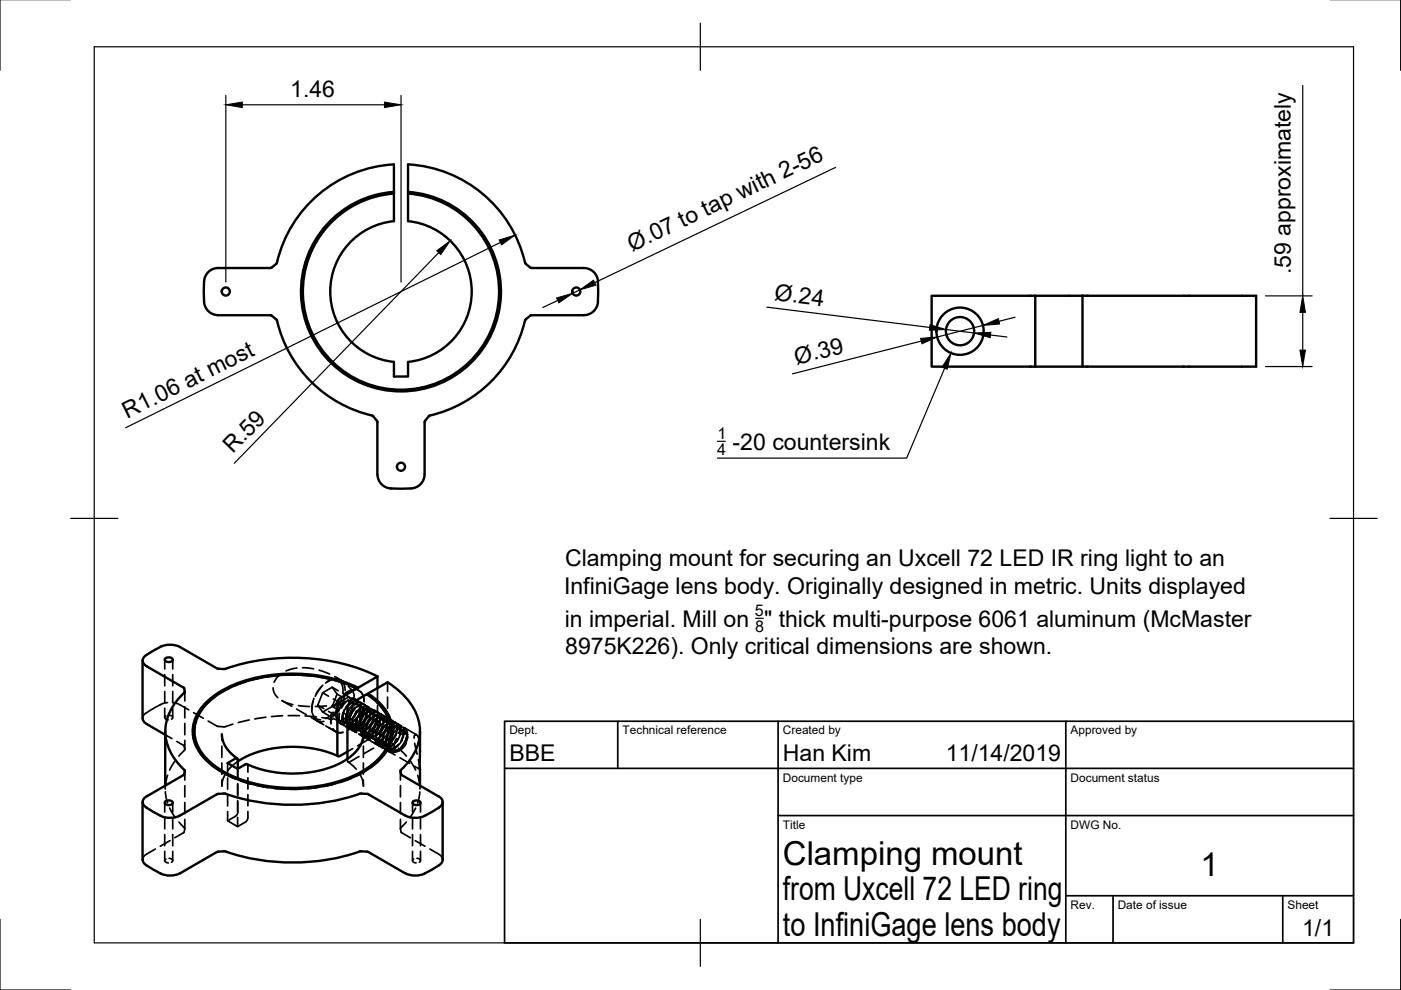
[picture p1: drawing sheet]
<svg xmlns="http://www.w3.org/2000/svg" width="297mm" height="210mm" viewBox="0 0 297 210" stroke-linecap="round" stroke-linejoin="round" font-family="sans-serif">
<!-- layer: Visible -->
<g fill="none" stroke="#000" stroke-width=".51">
<path d="M83.5 40.7a21.2 21.2 0 0 0-16.6 32.1 21.2 21.2 0 0 0 36.2 0 21.2 21.2 0 0 0-16.6-32.1M83.5 40.7v6.1a15.1 15.1 0 0 0-13.5 15 15.1 15.1 0 0 0 13.5 15v3h3v-3a15.1 15.1 0 0 0 13.5-15 15.1 15.1 0 0 0-13.5-15v-11.9a27.3 27.3 0 0 1 25 21.1M83.5 40.7v-5.8a27.3 27.3 0 0 0-24.9 21.1l-1.3 .8h-11.1a2.99 2.99 0 0 0-2.9 2.9l-.1 2.1a4.5 4.5 0 0 0 1.2 4.4l1.2 .5 .7 .1h11.2l1 .9a31 31 0 0 0 5.7 11.3 28.2 28.2 0 0 0 15 9.3l.7 .9M86.5 41a20.8 20.8 0 0 1 16.3 31.6 20.8 20.8 0 0 1-35.6 0 20.8 20.8 0 0 1 16.3-31.6M111.5 56l1.2 .8h11.1M123.8 56.8a2.99 2.99 0 0 1 3 2.9v2.1a4.8 4.8 0 0 1-.7 4 2.99 2.99 0 0 1-2.3 1M111.5 67.7a27.8 27.8 0 0 1-20.6 20.6l-.9 1.2v11.1M123.8 66.8h-11.1l-1.2 .9M197.5 62.7h22v15h-22zM219.5 62.7h10M219.5 77.7h10M229.5 62.7h36.8v15h-36.8z"/>
<path d="M79.9 89.2l.1 .3M80 89.5v11.1M80 100.6a2.99 2.99 0 0 0 2.9 3h4.3M90 100.6a2.99 2.99 0 0 1-2.8 3M34.1 137.1a4.7 4.7 0 0 1 4.1 .1l7.8 4.5M34.1 137.1l-2.6 1.5a1.62 1.62 0 0 0-1.1 1.9l.7 .8 8 4.6M35 139.7l.8-.3a.62 .62 0 0 1 .8 .7l-.8 .3a.62 .62 0 0 1-.8-.7zM30.2 140.1v12.2M30.2 152.3a1.49 1.49 0 0 0 .9 1.2l3.9 2.3M35 155.1v11.5M39.1 146l.1 .6a11.8 11.8 0 0 0-4.1 9.7 13.4 13.4 0 0 0 4.1 7.1M46 141.7l.3 .1a4.7 4.7 0 0 0 3.2-.6 43.4 43.4 0 0 1 30.6 2.2"/>
<path d="M47 155.7l.3 1.5 .5 1.1 1 1.2 1.5 1.3M75.7 146a33.1 33.1 0 0 0-27.5 .1 12.7 12.7 0 0 0-6.7 6.9 8.2 8.2 0 0 0 3.2 8.7 27.3 27.3 0 0 0 17.9 5.4 27.6 27.6 0 0 0 16.4-5 8.4 8.4 0 0 0 3.3-9.8 11.3 11.3 0 0 0-4.5-5.1M75.9 145.8a33.7 33.7 0 0 0-27.9 .1 12.9 12.9 0 0 0-6.8 7.1 8.4 8.4 0 0 0 3.2 8.8 27.8 27.8 0 0 0 18.2 5.5 28.1 28.1 0 0 0 16.7-5.1 8.5 8.5 0 0 0 3.4-9.9 11.5 11.5 0 0 0-4.6-5.3M77 155.7l-.1 1.2-.5 1.1-.9 1.3-1.2 1.2-1.2 .8-2 1-2.3 .8-2 .5-3.7 .4-4.3-.2-3.7-.8-2.8-1h-.3l-1.6 1-2.1-1.2 1.6-1a.33 .33 0 0 1 .4 0 .33 .33 0 0 1 .1 .4v1.8M77.8 147.2l-3.7 2.1-.4 .7v10.9M77.9 147.3l.1-.3 4.2-2.3a13.7 13.7 0 0 1 6.7 9 10.8 10.8 0 0 1-3.9 9.6M80 143.4l-4.1 2.4-.1 .2h-.2l-3.6 2.1-.4 .4-.1 .4v11.1a.33 .33 0 0 0 .2 .3 .33 .33 0 0 0 .4 0l1.6-.9M80 143.4v2.5M89 155.1v8v-.4M30.2 170v12.3M35 170l.8-.3a.62 .62 0 0 1 .8 .7l-.8 .3a.62 .62 0 0 1-.8-.7zM39.2 163.5l-.3 .8-7.8 4.5a1.25 1.25 0 0 0-.9 1.2 1.25 1.25 0 0 0 .8 1.2l3.1 1.8"/>
<path d="M46 168.4l-7.8 4.5a4.7 4.7 0 0 1-4.1 .1M46.3 168.3a4.3 4.3 0 0 1 3.1 .5 45.2 45.2 0 0 0 27.2-.6l1.2 .1M46.3 168.3l-.3 .1M71.7 160.3l-2.6-1-3.1-.7-2.4-.2h-3.1l-2.4 .2-3.1 .7-2.6 1-2 1.2M84.9 163.5l.3 .8 7.8 4.5a1.25 1.25 0 0 1 .9 1.2 1.25 1.25 0 0 1-.8 1.2 16 16 0 0 1-4.2 2.1l-.6 .1a4.5 4.5 0 0 1-2.4-.5l-8.1-4.6M85 163.3l-.1 .1M87.5 170l.8-.3a.62 .62 0 0 1 .8 .7l-.8 .3a.62 .62 0 0 1-.8-.7zM89 163.1v3.5M93.9 170v12.3a2.46 2.46 0 0 1-1.8 1.8 6.9 6.9 0 0 1-5.1 1.4l-1.1-.3-8.1-4.6a4.3 4.3 0 0 0-3.1 .4 45.2 45.2 0 0 1-27.2-.5l-1.5 .1M30.2 182.3a2.46 2.46 0 0 0 1.8 1.8l2.1 1.1M46 180.7l-7.8 4.4a4.7 4.7 0 0 1-4.1 .1"/>
<circle cx="47.9" cy="61.8" r=".86"/>
<circle cx="122.2" cy="61.8" r=".86"/>
<circle cx="203.5" cy="70.2" r="3"/>
<circle cx="203.6" cy="70.2" r="5"/>
<circle cx="85" cy="99" r=".86"/>
</g>
<!-- layer: Hidden -->
<g fill="none" stroke="#000" stroke-width=".36">
<path d="M34.9 139.9v2M36.6 139.9v2M34.9 143v2.4M34.9 146.6v2.4M34.9 150.2v1.9M35 155.8l1.5 .8M35.2 151.8a.43 .43 0 0 0-.2 .5 .43 .43 0 0 0 .5 .3h.2M35.5 149h-.3a13.1 13.1 0 0 0-4.8 2.8l-.2 .5M35.9 151.7a.51 .51 0 0 1 .5 .1 .51 .51 0 0 1 .1 .6l-.1 .1M36.6 143v2.4M36.6 146.6v2.4M36.6 150.2v1.9"/>
<path d="M36.7 149l1.1 .3 2.2 1.2M37.5 157.2l1.5 .9 .2 .8M39.2 158.9l-1.3 1.4M39.2 146.7v1.9M39.2 149.8v2.4M39.2 153.4v2.4M39.2 157v1.9M40.9 155.1v.1M41 156.4l.7 2.2M41 151.1l2.1 1.2M41.5 153.3l-.3 1.8M42.4 159.6l1.5 1.8"/>
<path d="M43.1 150.1l-1.2 2M44.1 152.9l2.1 1.1 1.5 .1 1.7-.6M45.7 147.7l-1.8 1.5M47 155.7v1.3M47 158.2v2.4M48.8 145.9l-2.1 1.1M52.1 144.6l-2.3 .8M52.8 152.6l-2.3 .6M55.6 143.7l-2.4 .5M56.4 152.1l-2.4 .3M57.9 145.8l.2 1.1 .8 1M59.1 143.2l-2.4 .3"/>
<path d="M59.6 142.8l-1 1-.5 .9M59.8 148.5l2 1.2M59.9 148.6l2.2 .8M59.9 151.8l-2.3 .1M61.1 151.7h2.4M62.7 143.1l-2.4 .1M62.9 150.3l2 1.2M62.9 141.6l-2.3 .7M63.3 149.6l2.3 .2M63.9 143.2l2.3 .2M64.1 141.6l2.4 .2M64.7 151.8l2.4 .2"/>
<path d="M66 152.1l2 1.2M66.3 151.3l.3 .6a1.61 1.61 0 0 0 1.3 .7M66.4 148.8l-.2 .9v1.4M66.6 148.1l-.4 1.1-.1 1.3M66.6 152.2l.4 .5 .6 .3 1.1-.1M67.1 152.8l1.5 .9M67.4 149.5l1.2 .7M67.4 143.5l2.3 .5M67.6 142.1l2.3 .8M68.2 145.6l-1.4 2M68.2 152.1l2.4 .4M68.4 146.9l2-1.2 1.1 1.5-1.1 2.6-2 1.2-1-1.5z"/>
<path d="M68.4 151l1.3 .7M68.4 146.9l1.3 .7M68.4 145.3l-1.3 1.8M69.1 153.9l2.1 1.2-1.5-.8M69.2 149.7l-2.4 .1M69.6 144.4l-.2 .1M70.4 151.1l-.2 .9v1.4M70.4 149.8l1.3 .7M70.4 145.7l1.3 .7M70.6 154.6l.1 .1a1.86 1.86 0 0 0 2 .6M70.7 152.3l1.2 .7M70.8 151l-.8 .8-1 .6"/>
<path d="M70.9 144.3l2.3 .7M70.9 151.6l1 1.4M71 143.5l1.9 1.3M71.2 143.9l-1 .2-1.2 .7M71.3 143.7l1.9 1.1M71.4 144.2l-1-.1-1.1 .5M71.5 147.2l1.2 .7M71.5 150.8l-1.7 1.7M71.5 152a1.23 1.23 0 0 0 1.6 1.5M71.8 152.8l2.3 .5M71.9 148.9l-1 2.7-1.2-.8M72 151.2l-.1 1.4 .5 .9"/>
<path d="M72.2 144.1l1.4 .9M72.2 153.4l2.1 1.2M72.2 147.9l-1.4 2.1M72.3 144.8l.4 .9v1.3M72.3 144.3l.6 .7 .3 1.4M72.5 148.1l-1 2M72.7 151.9l.2 .9a1 1 0 0 0 1.1 .6M72.7 151.1l1.3 .7-2.1 1.2M72.7 147l1.3 .8 1 1.4M72.7 151.1l-.2 1.1 .2 1.3M72.7 149.1l-2.3 .5M73 150.8l-.4 1.3 .1 1.1"/>
<path d="M73 150.4l-.4 1.3 .2 1M73 147.6l-.8 2.2M73 147.1l1.2-.7 1-.2-1 .2zM73.2 148.7l-1 1.1-.4 1M73.2 153.2l.1 .1M73.2 154h.1M73.5 153.2l.1 .2a1.37 1.37 0 0 0 1.9 0M73.5 153.9l.3 .4 .6 .3 1.2-.2M73.7 153.2a1.23 1.23 0 0 0 1.5 1.5M73.7 151.2l-.3 1.3 .3 .9M73.7 148.5l1.3 .7-1 2.6M73.8 150.8l-.5 1.2-.1 1"/>
<path d="M73.9 148.4l.2 .7 .4-.3M73.9 145.5l.8 1 .4 1M73.9 153.6l.1 .1M73.9 154.4l.1 .1M74 153.8v.1a1.3 1.3 0 0 0 1.7 1M74 147.8l-2.1 1.1-1.2-.7M74 153.5l.2 .7 .3 .5 .9 .3M74.1 152.5v.9a1.07 1.07 0 0 0 1.1 .8M74.1 150.5l-.5 .9-.3 1.3M74.1 149.1l-.4 .4M74.2 149.2l-.6 .5-.6 1M74.3 148.1a1.25 1.25 0 0 1 1.5 1.5"/>
<path d="M74.3 145.3l1.9 1.2-1.5-.9M74.3 145.4l1.4 .7M74.4 149.9l-.6 .8-.5 1.3M74.5 148.8l-1.2 1.3M74.5 148.8l-.8-.3-.7 .7-.6 .9M74.6 154l.1 .1M74.6 154.8l.1 .1M74.7 153.3v.8a1.39 1.39 0 0 0 .9 1.2M74.8 158.7l-1.1 .7M74.8 153v1.2l.5 1M74.8 153.2v.4a1.09 1.09 0 0 0 1.4 1M75 150.4l-.7 1.1-.3 1.1"/>
<path d="M75 150.6l-.7 1.3-.2 .9M75.1 151.8l-.4 1.2 .2 1M75.1 147.5l-.2 .6-1 .7M75.2 153.7l2.2 .8M75.3 149.9l-.9 1.1-.5 1M75.3 150.2l-.7 1-.4 1.1M75.3 154.5h.1M75.4 155.2v.1M75.4 149.3h.1a1.06 1.06 0 0 1 .7 1.7v.1M75.5 152.5l-.9 .8-1.1 .5M75.5 148.5l-1 .3-.9 1M75.5 152.9l-.2 1.1 .3 1.2"/>
<path d="M75.5 153.2l-.8 .9-.9 .7M75.6 150.8l-.8 1.4-.6 .7M75.6 153.5l-1.2 .6h-1M75.6 152.1l-1 1-.9 .3M75.6 154.5l.3 .3 .5 .2 .7-.1 .6-.4M75.7 153.2l-1.1 .8-1 .1a1.56 1.56 0 0 0 2.2 0M75.7 152.6l-.3 1.2 .1 1.1M75.8 152.5l-.3 1.5 .4 .7M75.8 149.6h.2a1.08 1.08 0 0 1 1.8 .5M75.9 149.8l.3-.1a.99 .99 0 0 1 .8 1.5M75.9 149.4h.1M76 148.6l-.8-.4 2.2 1.3"/>
<path d="M76 154.9h.1M76.1 149.7l-.9 .5-.8 1.1M76.1 155.6v.1M76.2 153.8v.6a1.06 1.06 0 0 0 1.2 1M76.2 149.5l.6-.2 .5 .1 .4 .4 .2 .7M76.3 149.7l-.3-.3-.6-.1-.5 .3-.6 .5M76.3 150.3l-.8 .9-.6 1M76.3 150.9l-.5 1.1-.7 .9M76.3 146.6l.6 .8 .3 1.4M76.4 149.3a1.23 1.23 0 0 1 1.5 1.5M76.4 155.6l.4 .4 .5 .2 1.2-.2M76.4 149.2l.1 1.1-.4 1.2"/>
<path d="M76.4 155.8l1.2 .7M76.4 151.2l-.5 .7-.4 1.4M76.6 149l-.7-.1-.4 .1-1 .8M76.6 152.5l-.4 1.1-.1 1.2M76.6 150.3l-1 .7-.5 1M76.6 152.4l-1 1-.8 .4M76.6 152.1l-.5 1.1-.3 1.3M76.6 149l.1 .1M76.6 149.8h.1M76.7 150.1l-.8 .7-.7 1.1M76.8 156l.1 .1M76.8 155.5a1.34 1.34 0 0 0 1.9 1"/>
<path d="M76.8 152.2l-.5 1.4-.2 .9M76.9 155.2l.1 .6 .4 .6 .4 .2h.6M76.9 149.3l-.4-.3-.5-.1-1.2 .7M76.9 154.5l.1 .5a1.06 1.06 0 0 0 1.5 .8M77 150.3l-.1 1.2-.6 1M77 151.9l-.5 .9-.3 1.3M77 155.7v1.3M77 158.2v2.4M77.1 149.9l-.9 2.3M77.1 150l-.1 1-.5 1.3M77.2 153.1l-.3 1.2 .2 1.1M77.2 150.4l-.2 1.1-.7 1.1"/>
<path d="M77.3 149.7a1.17 1.17 0 0 1 1.2 1.7M77.3 150.2h.1M77.4 151.2a1.62 1.62 0 0 1 2.3-.4l-.3-.2h-.6l-.6 .2-.6 .5M77.4 150.5h.3a1.11 1.11 0 0 1 .6 1.7M77.4 155.7h.1M77.5 155.1v.3a1.45 1.45 0 0 0 1 1.6M77.5 156.5h.1M77.6 154.8v1.3l.3 .5 .4 .3M77.6 151.8l-.4 .9-.9 1M77.6 150.5l.2 .9-.5 1.3M77.7 150.7a.95 .95 0 0 0-.9-.6 .95 .95 0 0 0-.9 .5l-.1 .2M77.7 152l-.5 1-.9 1.1"/>
<path d="M77.7 150.2l-.8 .5-.9 1.1M77.7 152.2l-.6 1.1-.3 1.1M77.7 151.3l-.3 .9-.7 1.2M77.7 151.7l-.7 1.4-.8 .8-1.1 .3-.7-.3M77.8 147.2l.1 .1M77.8 149.8l.5 .2 .2 .4v1.4M77.8 153.3l-.9 .9-1 .4M77.8 147.3l1.2 .9M77.9 153.8l-.2 1.3 .4 .9M77.9 156.9l-2.1 1.2M77.9 151.1h.1a.9 .9 0 0 1 1 .1 .9 .9 0 0 1 .2 1.1v.1M78 149.8l.1 .1"/>
<path d="M78 150.6h.1M78 151.9l-.6 1-.4 1.1M78.1 151l-1 .6-.6 1M78.1 152.9l-.8 1.1-.7 .6M78.1 156.1h.1M78.2 150.2l-1 .4-.9 1M78.2 156.9h.1M78.2 152.5l-.5 .9-.9 1M78.3 155.1v.7a1.05 1.05 0 0 0 1.3 .8M78.3 154.7l-.1 1.2 .3 1.1M78.3 150.8l-.3-.2h-.4l-.8 .4-.5 .4M78.4 154l-1 1-.9 .4"/>
<path d="M78.4 155.3a1.57 1.57 0 0 1-2.2 .3M78.5 152l-.5 1.1-.7 .9M78.5 153.6l-.8 1-.9 .6v.1M78.5 155.1l-1.2 .7h-1M78.5 152.5l-.7 1.2-.2 1M78.5 154.4l-.2 1.2 .1 1.1M78.5 155l1.5 .7M78.5 151.4l.2-.2a1.1 1.1 0 0 1 1.8 .4M78.6 157.1l2.1 1.2M78.6 151.5l-.8 .7-.6 1.1M78.7 154.7l-1.1 .8-1 .3M78.7 150.2l.1 .1"/>
<path d="M78.7 151l.1 .1M78.7 155.7l-.6 .4a1.39 1.39 0 0 1-1.6-.2M78.7 154.8l-1 .6a1.01 1.01 0 0 1-1.1-.2M78.8 153.5l-.8 .9-1 .6M78.8 150.3l.4 .9-.2 1.4M78.8 156.5h.2M78.9 157.3h.1M79 151.2l.7-.2 .4 .1 .4 .3 .2 .6M79 152l-.9 1.2-.4 .7M79.1 151.4v1.1l-.6 1.1M79.1 155.8l.1 .6a1.05 1.05 0 0 0 1.5 .6M79.1 153.2l-.5 .8-.2 1.4"/>
<path d="M79.2 150.7l.1 .9-.3 1.4M79.2 158.6l-2 1.2M79.3 150.6h-.9l-1.2 .9M79.3 157.4l.3 .3 .7 .2 1.1-.4M79.3 154.3l-.3 .9-.1 1.4M79.4 151.8l-.8 .7-.7 1.1M79.4 151.8h.1a.98 .98 0 0 1 1 .4 .98 .98 0 0 1 0 1.1M79.4 151.4l.1 .1M79.5 150.7l2.3 1.3M79.6 156.9l.1 .1M79.6 154l-.5 1.2-.1 1.1M79.6 157.7h.1"/>
<path d="M79.7 157l.3 .7 .3 .4 .4 .2h.7M79.7 157.3a1.33 1.33 0 0 0 1.9 .8M79.7 151.6l.2 .9-.4 1.4M79.7 151.8a1.1 1.1 0 0 0-1.8 .2l-.1 .1M79.8 152.9l-.6 1.2-.7 .8M79.9 148.9l1.5 1.8M79.9 151.5v1l-.5 1.3M79.9 155.7l-1.1 .5-.6-.1-.4-.3M79.9 155.1l-.1 1.3 .5 .9M80 152.4l.7-.2a.98 .98 0 0 1 .6 1.3M80 154.4l-1 1-.9 .4M80 151.4h.1a1.1 1.1 0 0 1 1.2 1.4"/>
<path d="M80 151.9l-.2 1.1-.5 1.1M80 152l-.2 1.3-.6 1.1-.2 .9v.8l.3 .6M80 145.9v2.5M80 149.6v2.4M80 153.2v2.5M80 155.7l-1.1 .6M80.1 152.2l-.9 .7-.7 1M80.1 151.1h.1M80.1 151.8l.1 .1M80.3 157.3v.1M80.3 156.9v.3a1.35 1.35 0 0 0 1.2 1.4M80.3 158.1h.1"/>
<path d="M80.4 152l-.4-.2h-.5l-1.1 1M80.4 156.4v.4a1.09 1.09 0 0 0 1.4 1M80.4 151.9l-1 .8-.6 .9M80.4 156.5l.1 1.2 .2 .5 .5 .4M80.5 153.9l-.6 1.1-.3 1.1M80.5 151.4l.5 .2 .3 .4 .1 1.3M80.5 153.8l-.7 1.3-.1 .9M80.6 152.8l-.4 1.1-.6 1M80.6 153.2l-.5 1.1-.7 .9M80.6 153.1l-.4 1.1-.7 1M80.6 152.8l-.8 .9-.6 1M80.8 153.7l-.7 1-.3 1.1"/>
<path d="M80.8 151.5h.1M80.9 151.8l-.9 .4-.9 1.1M80.9 152.2v.1M80.9 154.6l-.6 .9-1.1 .7M80.9 155.9l-1.2 .8h-.5l-.4-.2M81 157.7l.1 .1M81 154.4l-.7 1.1-.8 .7M81 158.5l.1 .1M81.1 154l-.7 1.2-.7 .7M81.1 156.4l-.1 1.4 .4 .9M81.1 152.5l.1 1-.5 1.3M81.2 154.5l-.5 .8-.2 1.4"/>
<path d="M81.2 157.2l.1 .3a1.07 1.07 0 0 0 1.6 .7M81.3 153.1l.4-.3a1.04 1.04 0 0 1 1.6 .3M81.3 155.5l-.9 1-1 .5M81.3 156.1l-.2 1.5 .2 .8M81.3 155.7l-.2 1.4 .4 .9M81.4 155.2l-.8 1-.9 .6M81.4 156.6l-1.2 .8-.9 .1M81.5 153h.2a.95 .95 0 0 1 .9 .4 .95 .95 0 0 1 0 1M81.5 151.9h.1M81.6 151.9l.3 .3 .1 .5-.1 1.3-.5 1.2-.7 .9M81.6 152.6v.1M81.6 156.3l-1.1 .9-.9 .2"/>
<path d="M81.7 157.3l-.9 .4a1.35 1.35 0 0 1-1.3-.1M81.7 152.9l.7-.3 .5 .1 .4 .2 .2 .6M81.7 158.1l.1 .1M81.7 153.7l-.6 .7-.6 1.3M81.8 152.8l.2 .4v.7l-.4 1.1M81.8 159l-.1-.1 2.1 1.2M81.8 152.9v-.1a1.26 1.26 0 0 0-1.9 .6M81.9 152.2l.2 .5v.7l-.2 1.1M82 152.2l-1 .2-1 .9M82 153.6l.4-.1a.87 .87 0 0 1 .9 .2 .87 .87 0 0 1 .2 .9M82 156.4l-.1 1.4 .6 .8h-.1M82 151.8l.8 2.2"/>
<path d="M82.1 156l-.4 1.4 .1 .9M82.1 153.5l-.7 .7-.7 1.2M82.1 156.8l-.7 .5-.5 .2-.6-.2-.3-.2M82.1 153.5l-.8 .6-.7 1.2M82.1 155.5l-.8 1-1 .5M82.2 156.9l1.3 1M82.2 144.7v1.9M82.2 147.8v2.4M82.2 151.4v2.4M82.2 155v1.9M82.2 156.9l-2 1.1M82.2 152.3h.1"/>
<path d="M82.3 153l.1 .1M82.4 155.7l-.5 1.1-.1 1.2M82.4 152.4l-.5-.2-.5 .1-1.1 .7M82.4 153.2l-.3-.2-.7 .2-.9 .8M82.4 158.4l-1.2 2M82.5 157.7l.1 .5a1.07 1.07 0 0 0 1.5 .8M82.6 155.1l-.6 1.2-.2 1M82.7 154.1l-.9 .9-.5 1M82.7 154.3l-.3 1-.7 1M82.8 152.6l2.1 1.2M82.9 156.4l-.4 1.3 .1 1M82.9 153.4l-.1 .9-.6 1.4"/>
<path d="M83 152.7h.1M83 153.5h.1M83.1 155.8l-.7 .9-1 .7M83.1 159h.1M83.1 153.6l-.8 .6-.8 1.1M83.1 157.1l-1 .7-.5 .1-.6-.2M83.2 153l.5 .1 .4 .4 .1 1.3M83.2 153.7l.2 1-.5 1.2M83.2 155.8l-.5 1-.1 1.2M83.2 155.1l-.3 2.2M83.5 154.3l-.4 1.1-.6 1M83.5 154.7l-.6 1.3-.5 .8"/>
<path d="M83.5 155.3l1-.9 .7-.2 .4 .1a1.28 1.28 0 0 1 .8 1.5l-.3 1.2-.8 1.3M83.6 153.5l-.8 .4-1 1.1M83.7 153.1h.1M83.7 153.9a1.68 1.68 0 0 1 .1 2.2M83.9 155.9l-.5 .9-1 .9M83.9 154.1l-.3-.3h-.4l-.7 .3-.6 .6M83.9 155.5l-.4 1-.9 1M84 155.2l-.3 1-.9 1M84.1 154.9l.8-.3a.89 .89 0 0 1 .7 1.2M84.1 156.6a2.52 2.52 0 0 0-.4 2.1M84.2 154.3v-.4a.97 .97 0 0 0-1.5-.8v1l-.4 1.2M84.2 157l-1 1.1-.8 .5"/>
<path d="M84.2 154.7l-.7 .6-.8 1.3M84.3 153.5a1.66 1.66 0 0 1 .5 2.1v-.6a.79 .79 0 0 0-.5-.8 .79 .79 0 0 0-.8 .1M84.3 156.7l-.5 .7-1.2 1M84.3 158l-1.1 .7-.6-.1-.4-.2M84.3 156.7l-.9 1.1-.8 .4M84.3 158.1l-.9 .8-1.1 .2M84.3 153.5l.2 .1M84.4 159.1l-1.1 .4-.6-.1-.5-.3M84.4 154.3l-.9 .1-1 1M84.5 158.6l1.7 1.7M84.5 157.8l-.9 .8-1.1 .5M84.6 158.8l-1.1 .6h-1"/>
<path d="M84.6 153.8l-.9 .3-1 .9M84.7 153.7l.3 .9-.3 1.4M84.9 155.8a.89 .89 0 0 1 1-.2 .89 .89 0 0 1 .5 .9v-.4M84.9 155.4l-.4 1.3-.6 .8M85 159l-.4 .2M85.1 153.9l.1 .1M85.1 154.7h.1M85.1 153.9h-.9l-1.2 .9M85.3 156.9l-.8 1.1-.9 .6M85.3 154.8l.2 .5v.5l-.5 1.3M85.3 158.3l-1.1 .7h-1M85.4 158.4l-1 .9-1 .1"/>
<path d="M85.5 154.5l.1 .9-.4 1.4M85.7 154.9l-.1 1.1-.5 1.2M85.8 154.3l.3 .3M85.8 155.1h.1M85.9 154.4l2.4 1.4M86 154.7l-.8 .1-.7 .6a1.02 1.02 0 0 1 1.6 0l.2 1-.3 .9M86 155.2l-.7-.2-.8 .4M86 155.2l.3 .3 .1 .6-.3 1.4M86.1 157.6l-.8 1.1-.7 .4M86.2 156.3l-.3 1-.9 1.1M86.3 155.8l-.3 1.2-.6 .9M87.8 156.5l.1-.6 .3-.2 .4 .4 .3 .8"/>
<path d="M87.9 157.6l.5 2.3M89 158.1v1.2M34.9 170.2v2M34.9 173.4v2.3M34.9 176.9v2.4M35 166.6v.7M35.1 167.9l.4 2.3M35.5 164.4l-.4 2.3M36 171.3l1.2 2.1M36 178.2l-2 1.2M36.6 170.2v2M36.6 173.4v2.3"/>
<path d="M36.6 176.9v2.4M37.2 161.2l-1.2 2.1M37.9 174.3l1.2 1.3v.8l-2 1.2M39.2 163.4v2M39.2 166.6v2.4M39.2 170.2v2.3M39.2 173.7v2M44.8 162.2l1.9 1.4M47 161.8v2.4M47.6 164.4l-.3 .8-.3 1.5v-1.4M47.8 164.2l2.1 1M48.3 161.8v1.9"/>
<path d="M48.3 164.9v2.4M48.3 168.5v2.4M48.3 172.1v1.9M50.4 163v2M50.4 166.2v2.3M50.4 169.7v2.4M50.4 173.3v2M50.4 170v2.3l-.1 .4-.3 .4-1.7 .9 2.1 1.3 1.7-1 .3-.3 .2-.6v-1.3M50.4 161.5l-1 .8-1.1 1.1M50.4 163v2.2M50.4 166.4v2.4M51.1 165.6l2.2 .7"/>
<path d="M52.4 162l.2 .4v1.3M52.6 164.9v2.4M52.6 168.5v2.4M54.5 166.6l2.3 .4M58 167.1l2.4 .2M63.9 167.3l-2.3 .1M67.5 167l-2.4 .2M71 166.2l-2.3 .5M73.8 161.5l1.7 1.6M74.4 165.1l-2.3 .8M76.1 160.4l-2.1 1.2-.3-.1v-.6M76.2 164l.6 1.2 .2 1.5v-1.4"/>
<path d="M77 161.8v2.4M77.6 163.4l-2.1 1.2M80.3 161.3l-1.8 1.5M84.8 160.7l2 1.2M84.9 163.4v2M84.9 166.6v2.4M84.9 170.2v2.3M84.9 173.7v2M86.1 174.3l-1.2 1.3 .1 .8 2 1.2M86.9 161.2l1.2 2.1M87.5 170.2v2M87.5 173.4v2.3"/>
<path d="M87.5 176.9v2.4M87.9 162.5l1.1 .6M88 178.2l2.1 1.2M88.1 171.3l-1.2 2.1M88.6 164.4l.4 2.3M88.7 161.1l.3 1.6M89 167.9l-.5 2.3M89 166.6v.7M89.2 170.2v2M89.2 173.4v2.3M89.2 176.9v2.4M32.9 180l-2.1 1.3-.4 .5-.2 .5"/>
<path d="M34.9 180.5v2M35.2 182.1a.42 .42 0 0 0-.2 .6 .42 .42 0 0 0 .5 .2l.2 .1M35.9 182a.51 .51 0 0 1 .5 .1 .51 .51 0 0 1 .1 .6l-.1 .1M36.6 180.5v2M87.5 180.5v2M87.7 182.1a.42 .42 0 0 0-.2 .6 .42 .42 0 0 0 .5 .2l.2 .1M88.4 182a.51 .51 0 0 1 .6 .1 .51 .51 0 0 1 0 .6l-.1 .1M89.2 180.5v2M91.1 180l2.2 1.3 .4 .5 .2 .5"/>
</g>
<!-- layer: TitleBlock -->
<path d="M107 152.9h180v47h-180zM131 152.9v10M165 152.9v47M226 152.9v47M107 162.9h180M165 172.9h122M226 189.9h61M236 189.9v10M272 189.9v10" fill="none" stroke="#000" stroke-width=".36"/>
<!-- layer: Dimensions -->
<g fill="none" stroke="#000" stroke-width=".25">
<path d="M276.2 18.1v44.6M47.9 20.2v39.6M51.4 22.2h30.1M85 20.2v39.6M177.2 35.5l-51.1 24.4M93 53.6l-43.3 44.6M106.1 51.4l-79.5 39.3M118.2 63.7l-3.1 1.5M122.9 61.5l-1.5 .7M162.6 65.1l34.5 4.3M195.3 72.3l-27.3 7M200.6 69.9l5.9 .7"/>
<path d="M208.4 69l-9.7 2.5M210 71l3.5 .5M215.2 67.3l-3.4 .8M268.3 77.7h9.9M268.3 62.7h9.9M276.2 66.2v8"/>
</g>
<path d="M47.9 22.2l3.5-.6v1.2zM81.5 21.6l3.5 .6-3.5 .6zM92.6 53.2l2.9-2.2-2 3zM105.8 50.9l3.4-1.1-2.9 2.1zM122.9 61.5l2.9-2.1 .5 1.1zM118 63.2l3.4-1-2.9 2zM195.2 71.7l3.5-.2-3.2 1.4zM197.2 68.8l3.4 1.1-3.6 .1zM206.5 70.6l3.6-.1-.2 1.1zM208.4 69l3.3-1.4 .2 1.1zM275.6 74.2h1.2l-.6 3.5zM276.2 62.7l.6 3.5h-1.2z" fill="#000" stroke="#000" stroke-width=".21"/>
<!-- layer: Annotations -->
<path d="M200.3 78.1l-8.1 19h-40.1M152.1 93.6h1.7M160.2 131.1h1.6" fill="none" stroke="#000" stroke-width=".25"/>
<path d="M201.6 74.8l-.8 3.5-1.1-.5z" fill="#000" stroke="#000" stroke-width=".21"/>
<!-- layer: Border -->
<path d="M0 -.1v15M297 -.1v15M20 9.9h267v190h-267zM148.5 4.9v10M15 109.9h10M282 109.9h10M0 194.9v15h15M148.5 194.9v10M297 194.9v15h-15" fill="none" stroke="#000" stroke-width=".25"/>
<g font-size="7">
<text x="166" y="183.4">Clamping mount</text>
<text x="254.5" y="185.8">1</text>
<text x="166" y="190.9">from Uxcell 72 LED ring</text>
<text x="166" y="198.4">to InfiniGage lens body</text>
</g>
<g font-size="4.9">
<text x="61.5" y="20.7">1.46</text>
<text x="134" y="53.4" transform="rotate(-26 134 53.4)">Ø.07 to tap with 2-56</text>
<text x="273.7" y="58.2" transform="rotate(-90 273.7 58.2)">.59 approximately</text>
<text x="164.1" y="63.7" transform="rotate(7 164.1 63.7)">Ø.24</text>
<text x="168.9" y="77.3" transform="rotate(-14 168.9 77.3)">Ø.39</text>
<text x="27" y="88.8" transform="rotate(-26 27 88.8)">R1.06 at most</text>
<text x="155.3" y="95.3">-20 countersink</text>
<text x="49.3" y="96.3" transform="rotate(-46 49.3 96.3)">R.59</text>
<text x="119.8" y="120">Clamping mount for securing an Uxcell 72 LED IR ring light to an</text>
<text x="119.6" y="125.8">InfiniGage lens body. Originally designed in metric. Units displayed</text>
<text x="119.7" y="132.9">in imperial. Mill on &quot; thick multi-purpose 6061 aluminum (McMaster</text>
<text x="119.8" y="138.7">8975K226). Only critical dimensions are shown.</text>
<text x="108" y="161.4">BBE</text>
<text x="166" y="161.4">Han Kim</text>
<text x="200.5" y="161.4">11/14/2019</text>
<text x="276.1" y="198.6">1/1</text>
</g>
<g font-size="3.4">
<text x="152.1" y="93.2">1</text>
<text x="152.1" y="96.4">4</text>
<text x="160.1" y="130.7">5</text>
<text x="160.1" y="134">8</text>
</g>
<g font-size="2.5">
<text x="108" y="155.7">Dept.</text>
<text x="132" y="155.7">Technical reference</text>
<text x="166" y="155.7">Created by</text>
<text x="227" y="155.7">Approved by</text>
<text x="166" y="165.7">Document type</text>
<text x="227" y="165.7">Document status</text>
<text x="166" y="175.7">Title</text>
<text x="227" y="175.7">DWG No.</text>
<text x="227" y="192.7">Rev.</text>
<text x="237" y="192.7">Date of issue</text>
<text x="273" y="192.7">Sheet</text>
</g>
</svg>
